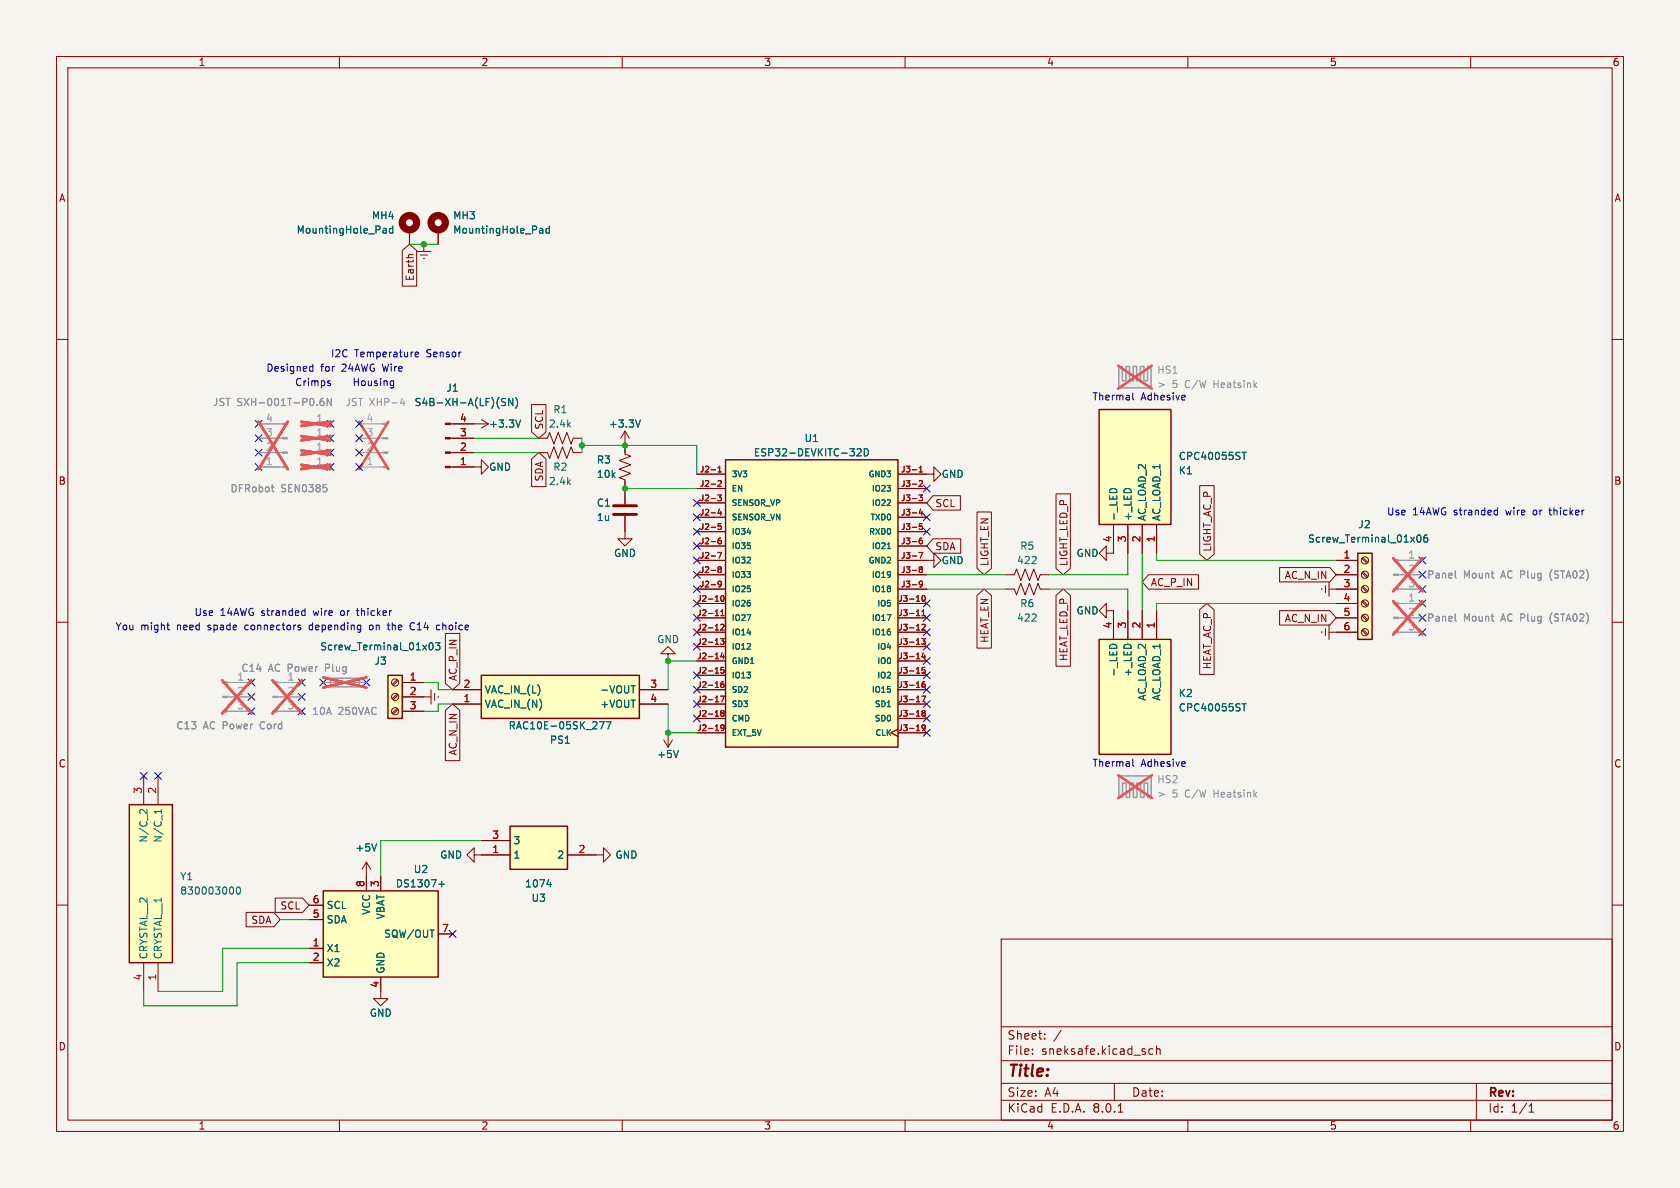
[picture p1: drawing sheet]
<svg xmlns="http://www.w3.org/2000/svg" width="297mm" height="210mm" viewBox="0 0 297 210" stroke-linecap="round" stroke-linejoin="round" font-family="sans-serif">
<path d="M0 0h297v210h-297z" fill="#f5f4ef" stroke="#f5f4ef" stroke-width=".18"/>
<g fill="none" stroke="#840000" stroke-width=".18">
<path d="M10 10h277v190h-277zM12 12h273v186h-273zM60 10v2M110 10v2M160 10v2M210 10v2M260 10v2M10 60h2M285 60h2M10 110h2M285 110h2M10 160h2"/>
<path d="M285 160h2M177 166h108v32h-108zM60 198v2M110 198v2M160 198v2M177 194.5h108M177 191.5h108M177 187.5h108M177 181.5h108M182.5 186.3v.1M182.5 185.5v.1M184.7 183.6v.1"/>
<path d="M184.7 182.8v.1M187.6 182.1l-1.3 2M197 191.5v3M197.7 196.6h.8M203.8 185.5l-.4-.1-.3 .3v.4l.1 .2h.6M204.5 185.5l.2-.1 .3 .1 .1 .9M204.5 184.9v1.5M210 198v2M260 198v2M261 191.5v6.5M270.3 196.6h.9M270.3 195.5l.4-.4v1.5"/>
</g>
<path d="M54.2 80h4.2" fill="none" stroke="#9c9b98" stroke-width=".18"/>
<path d="M53.3 79.9h.9v.2h-.9z" fill="#9c9b98" stroke="#9c9b98" stroke-width=".18"/>
<path d="M53.3 79.6l5.1 .8M58.4 79.6l-5.1 .8" fill="none" stroke="#e75356" stroke-width=".46"/>
<g fill="#ebeae8">
<path d="M201.6 137.2h1.9v3.8h-.6v-2.6h-.6v2.6h-.7v-2.6h-.6z"/>
<path d="M197.8 137.2h3.8l-.6 1.2v2.6h-.6v-2.6h-.7v2.6h-.6v-2.6h-.6v2.6h-.7z"/>
</g>
<path d="M197.8 137.2h5.7v3.8h-.6v-2.6h-.6v2.6h-.7v-2.6h-.6v2.6h-.6v-2.6h-.7v2.6h-.6v-2.6h-.6v2.6h-.7z" fill="none" stroke="#9c9b98" stroke-width=".25"/>
<path d="M39.3 120.3l5.1 5.8M44.4 120.3l-5.1 5.8M197.7 137l6 4.1M203.7 137l-6 4.1" fill="none" stroke="#e75356" stroke-width=".46"/>
<path d="M40.2 125.7h4.2M40.2 123.2h4.2M40.2 120.7h4.2" fill="none" stroke="#9c9b98" stroke-width=".18"/>
<g fill="#9c9b98" stroke="#9c9b98" stroke-width=".18">
<path d="M39.4 125.6h.8v.3h-.8z"/>
<path d="M39.4 123.1h.8v.2h-.8z"/>
<path d="M39.4 120.5h.8v.3h-.8z"/>
</g>
<path d="M68.6 119.4h2.5v7.6h-2.5z" fill="#ffffc2"/>
<path d="M68.6 119.4h2.5v7.6h-2.5z" fill="none" stroke="#840000" stroke-width=".25"/>
<g fill="none" stroke="#840000" stroke-width=".18">
<path d="M70.2 125.2l-.9 .9M70.2 122.7l-.9 .8M70.2 120.1l-.9 .9M70.4 125.4l-.9 .8M70.4 122.9l-.9 .8M70.4 120.3l-.9 .9M71.1 120.7h3.8M71.1 123.2h3.8M71.1 125.7h3.8"/>
<circle cx="69.8" cy="125.7" r=".63"/>
<circle cx="69.8" cy="120.6" r=".63"/>
<circle cx="69.8" cy="123.2" r=".63"/>
</g>
<path d="M76 113.7l.1-.1a.68 .68 0 0 1 .5 .6 .68 .68 0 0 1-.5 .7l-.1-.1-.2-.4zM77 113.6h.8l-.5 .5 .4 .1v.6l-.2 .1-.5-.1" fill="none" stroke="#006464" stroke-width=".18"/>
<path d="M194.3 72.4h12.7v20.3h-12.7z" fill="#ffffc2"/>
<path d="M194.3 72.4h12.7v20.3h-12.7z" fill="none" stroke="#840000" stroke-width=".25"/>
<path d="M196.8 92.7v5.1M199.4 92.7v5.1M201.9 92.7v5.1M204.5 92.7v5.1" fill="none" stroke="#840000" stroke-width=".18"/>
<path d="M219.6 80h.7M219.9 80v1.2M196.2 86.8a.68 .68 0 0 1 .6-.4 .68 .68 0 0 1 .6 .4" fill="none" stroke="#006464" stroke-width=".18"/>
<path d="M194.3 113h12.7v20.4h-12.7z" fill="#ffffc2"/>
<path d="M194.3 113h12.7v20.4h-12.7z" fill="none" stroke="#840000" stroke-width=".25"/>
<g fill="none" stroke="#840000" stroke-width=".18">
<path d="M83.8 74.9h2.6M85.1 74.2l1.3 .7M86.4 74.9l-1.3 .8M95.2 77.5h1.6l.4-1 .7 2 .8-2 .7 2 .8-2 .8 2 .3-1h1.6M95.2 80h1.6l.4 1 .7-2 .8 2 .7-2 .8 2 .8-2 .3 1h1.6M110.5 94v1.3h1.3l-1.3 1.2-1.3-1.2h1.3M196.8 108v5M199.4 108v5M201.9 108v5M204.5 108v5M74.9 123.2h1.3M76.2 121.9v2.6"/>
<path d="M76.8 122.6v1.2M77.5 123.1v.2"/>
</g>
<path d="M92 74.2l-.4 1.3M196.2 114.3a.68 .68 0 0 1 .6-.4 .68 .68 0 0 1 .6 .4M219.6 124.4h.7M219.9 124.4v1.3" fill="none" stroke="#006464" stroke-width=".18"/>
<path d="M58.4 119.9h5.1v1.5h-5.1z" fill="none" stroke="#9c9b98" stroke-width=".25"/>
<path d="M45.7 77.5h4.2M45.7 74.9h4.2M54.2 77.5h4.2M54.2 74.9h4.2M45.7 82.6h4.2M45.7 80h4.2M54.2 82.6h4.2M49.1 120.7h4.2M49.1 125.7h4.2M49.1 123.2h4.2M57.1 120.7h7.7" fill="none" stroke="#9c9b98" stroke-width=".18"/>
<path d="M45.7 74.5l5.2 8.4M50.9 74.5l-5.2 8.4M53.3 77.1l5.1 .8M53.3 74.5l5.1 .8M58.4 77.1l-5.1 .8M58.4 74.5l-5.1 .8M53.3 82.2l5.1 .7M58.4 82.2l-5.1 .7M57.1 119.8l7.7 1.7M64.8 119.8l-7.7 1.7M48.2 120.3l5.1 5.8M53.3 120.3l-5.1 5.8" fill="none" stroke="#e75356" stroke-width=".46"/>
<g fill="#9c9b98" stroke="#9c9b98" stroke-width=".18">
<path d="M48.3 125.6h.8v.3h-.8z"/>
<path d="M48.3 123.1h.8v.2h-.8z"/>
<path d="M48.3 120.5h.8v.3h-.8z"/>
<path d="M53.3 77.3h.9v.3h-.9z"/>
<path d="M53.3 82.4h.9v.3h-.9z"/>
<path d="M49.9 74.8h.9v.3h-.9z"/>
<path d="M49.9 77.3h.9v.3h-.9z"/>
<path d="M49.9 79.9h.9v.2h-.9z"/>
<path d="M49.9 82.4h.9v.3h-.9z"/>
<path d="M53.3 74.8h.9v.3h-.9z"/>
</g>
<path d="M57.2 70.4l-.4 .1a.86 .86 0 0 0 0 1.2l.4-.1 .1-.4-.2-.3-.4 .1-.1 .2M58.6 70.4v1.3l-.8-1.3v1.3M47.9 86.1h.5M48.2 86.9h.2M57.1 85.7h.6M57.7 86.2l.1 .2-.1 .5" fill="none" stroke="#939391" stroke-width=".18"/>
<path d="M22.9 142.2h7.6v28h-7.6z" fill="#ffffc2"/>
<path d="M22.9 142.2h7.6v28h-7.6z" fill="none" stroke="#840000" stroke-width=".25"/>
<path d="M72.4 40.6v2.6M73.7 44.5h2.5M74.3 45.1h1.3M74.8 45.7h.3M74.9 43.2v1.3M77.5 40.6v2.6M25.4 137.2v5M27.9 137.2v5M25.4 170.2v5.1M27.9 170.2v5.1" fill="none" stroke="#840000" stroke-width=".18"/>
<g fill="none" stroke="#006464" stroke-width=".18">
<path d="M69.4 39.9v1.3M97.1 39.9v1.3M67.9 40.4h.3l.1 .8M68.3 41.2h-.4M68.3 40.7h-.4M69.4 40.4h-.3l-.3 .2 .2 .6h.4M95.5 40.4h.4l.1 .8M96 41.2h-.5M96 40.7h-.5M97.1 40.4h-.3l-.3 .2 .1 .6h.5M26 143.1v.8l-.9-.8-.3 .1-.1 .4M28.5 143.1v.7"/>
<path d="M28.5 143.5h-1.3l.4 .3M41.1 156.8l.2 .5-.2 .7M41.9 156.9l.2-.1a.68 .68 0 0 1 .4 .6 .68 .68 0 0 1-.4 .7l-.2-.2-.1-.3z"/>
</g>
<g fill="none" stroke="#840000" stroke-width="1.3">
<circle cx="72.4" cy="39.4" r="1.27"/>
<circle cx="77.5" cy="39.4" r="1.27"/>
</g>
<path d="M57.1 157.5h20.4v15.2h-20.4z" fill="#ffffc2"/>
<path d="M57.1 157.5h20.4v15.2h-20.4z" fill="none" stroke="#840000" stroke-width=".25"/>
<path d="M177.8 101.6h1.5l.4-1 .8 2 .7-2 .8 2 .8-2 .7 2 .4-1h1.5M64.8 152.4v5.1M64.8 152.4l.7 1.3M64.8 152.4l-.8 1.3M67.3 154.9v2.6M83.8 151.1v-1.2l-1.3 1.2 1.3 1.3v-1.3h1.3M54.6 167.6h2.5M54.6 170.2h2.5M54.6 162.6h2.5M54.6 160h2.5M67.3 172.7v3.8h1.3l-1.3 1.3-1.3-1.3h1.3M77.5 165.1h2.5" fill="none" stroke="#840000" stroke-width=".18"/>
<path d="M182.4 99.6h.8M183.1 98.5v.4M66.6 149.2l-.4 1.2M77.6 156.3h1M78.1 155.8v1" fill="none" stroke="#006464" stroke-width=".18"/>
<path d="M128.3 81.3h30.4v50.8h-30.4z" fill="#ffffc2"/>
<path d="M128.3 81.3h30.4v50.8h-30.4z" fill="none" stroke="#840000" stroke-width=".25"/>
<g fill="none" stroke="#840000" stroke-width=".18">
<path d="M110.5 78.7v1.6l1 .3-2 .8 2 .8-2 .7 2 .8-2 .8 1 .3v1.6M123.2 86.4h5.1M123.2 88.9h5.1M123.2 91.4h5.1M123.2 94h5.1M123.2 96.5h5.1M123.2 99.1h5.1M123.2 83.8h5.1M158.7 86.4h5.1M158.7 88.9h5.1M158.7 91.4h5.1M158.7 94h5.1"/>
<path d="M158.7 96.5h5.1M158.7 99.1h5.1M158.7 83.8h5.1M123.2 106.7h5.1M123.2 109.2h5.1M123.2 111.8h5.1M123.2 114.3h5.1M123.2 116.8h5.1M123.2 119.4h5.1M123.2 101.6h5.1M123.2 104.1h5.1M158.7 106.7h5.1"/>
<path d="M158.7 109.2h5.1M158.7 111.8h5.1M158.7 114.3h5.1M158.7 116.8h5.1M158.7 119.4h5.1M158.7 101.6h5.1M158.7 104.1h5.1M233.7 104v.3M234.3 103.5v1.3M234.9 104.1h1.3M234.9 102.9v2.5M123.2 121.9h5.1"/>
<path d="M123.2 124.5h5.1M123.2 127h5.1M123.2 129.5h5.1M158.7 128.9l-1.2 .6 1.2 .7M158.7 121.9h5.1M158.7 124.5h5.1M158.7 127h5.1M158.7 129.5h5.1"/>
</g>
<g fill="none" stroke="#a90000" stroke-width=".18">
<path d="M126.9 87.5h.6l-.3 .4 .3 .1v.4l-.2 .1-.4-.1M126.9 97.7h.7l-.5 1M126.9 85.1l.4-.1 .2 .2-.6 .8h.6M126.9 83.4h.6M126.9 82.7l.3-.3v1M127.2 90l-.3 .7h.7M127.4 90.4v.7M127.4 95.1l-.3 .1-.1 .2-.1 .5 .2 .2 .4-.1-.1-.4-.3-.1-.2 .2M127.5 92.6h-.5l-.1 .5 .5-.1 .1 .5-.2 .1-.4-.1M162.5 87.5h.6l-.4 .4 .3 .1v.4l-.1 .1-.4-.1M162.5 97.7h.6l-.4 1M162.5 85.1l.4-.1 .2 .2-.6 .8h.6"/>
<path d="M162.5 83.4h.6M162.5 82.7l.3-.3v1M162.7 90l-.2 .7h.6M163 95.1l-.3 .1-.2 .2v.5l.2 .2 .3-.1v-.4l-.3-.1-.2 .2M163 90.4v.7M163 92.6h-.5v.5l.5-.1v.5l-.1 .1-.4-.1M126.5 108.8h.5M127.1 100.6l-.2-.2 .2-.2 .4 .2-.2 .2M127.1 100.6l-.2 .2 .2 .4 .4-.2-.2-.4M127.1 100.6h.2M127.4 112.9h.6l-.3 .4 .3 .1v.4l-.2 .1-.4-.1M127.4 110.5l.4-.1 .2 .2-.6 .8h.6"/>
<path d="M127.4 108.8h.6M127.4 108.1l.3-.3v1M127.5 105.4l.2-.1a.54 .54 0 0 1 .3 .5 .54 .54 0 0 1-.3 .5l-.3-.4zM127.5 103.2l-.2 .2-.3-.1v-.5l.3-.1 .2 .2v.6l-.2 .2-.3 .1M127.7 115.4l-.3 .7h.7M127.9 115.8v.7M128 118h-.5l-.1 .5 .5-.1 .1 .5-.2 .1-.4-.1M162 108.8h.6M162.7 100.6l-.2-.2 .2-.2 .4 .2-.2 .2M162.7 100.6h.2M162.7 100.6l-.2 .2 .2 .4 .4-.2-.2-.4M162.9 112.9h.7l-.4 .4 .3 .1v.4l-.1 .1-.5-.1"/>
<path d="M163 108.8h.6M163 110.5l.4-.1 .2 .2-.7 .8h.7M163 108.1l.3-.3v1M163.1 105.4l.1-.1a.54 .54 0 0 1 .4 .5 .54 .54 0 0 1-.4 .5l-.2-.4zM163.1 103.2l-.2 .2-.3-.1-.1-.5 .4-.1 .2 .2-.1 .6-.1 .2-.3 .1M163.2 115.4l-.2 .7h.6M163.5 115.8v.7M163.5 118h-.5v.5l.5-.1v.5l-.1 .1-.4-.1M127.4 123.1h.7l-.5 1M127.6 126l-.2-.2 .2-.2 .4 .2-.2 .2M127.6 126l-.2 .2 .2 .4 .4-.2-.2-.4M127.6 126h.2"/>
<path d="M127.9 120.5l-.3 .1-.1 .2-.1 .5 .2 .2 .4-.1-.1-.4-.3-.1-.2 .2M128 128.6l-.2 .2-.3-.1v-.5l.3-.1 .2 .2v.6l-.2 .2-.3 .1M162.9 123.1h.7l-.4 1M163.2 126l-.2-.2 .2-.2 .4 .2-.2 .2M163.2 126h.2M163.2 126l-.2 .2 .2 .4 .4-.2-.2-.4M163.5 120.5l-.3 .1-.2 .2v.5l.2 .2 .3-.1v-.4l-.3-.1-.2 .2M163.6 128.6l-.2 .2-.3-.1-.1-.5 .4-.1 .2 .2-.1 .6-.1 .2-.3 .1"/>
</g>
<path d="M151.5 79.4l.5-.1 .2 .4-.7 .9h.7M152.8 79.3a.64 .64 0 0 1 .7 .7 .64 .64 0 0 1-.7 .6zM156.9 97h.5" fill="none" stroke="#006464" stroke-width=".18"/>
<path d="M240 97.8h2.6v15.2h-2.6z" fill="#ffffc2"/>
<path d="M240 97.8h2.6v15.2h-2.6z" fill="none" stroke="#840000" stroke-width=".25"/>
<g fill="none" stroke="#840000" stroke-width=".18">
<path d="M79.6 74.9h4.2M79.6 77.5h4.2M110.5 76.2l-.8 1.3M110.5 76.2v2.5M110.5 76.2l.8 1.3M79.6 82.6h5.5v-1.3l1.3 1.3-1.3 1.2v-1.2M79.6 80h4.2M110.5 86.4v2.8M110.5 91.2v2.8M195.6 97.8v-1.3l-1.3 1.3 1.3 1.3v-1.3h1.2M236.2 99.1h3.8M240.8 98.7l.8 .9"/>
<path d="M240.9 98.6l.9 .8M118.1 115.6h-1.3l1.3-1.3 1.3 1.3h-1.3v1.2M177.8 104.1h1.5l.4 1.1 .8-2.1 .7 2.1 .8-2.1 .8 2.1 .7-2.1 .4 1h1.5M195.6 108v-1.3l-1.3 1.3 1.3 1.2v-1.2h1.2M233.7 111.6v.3M234.3 111.1v1.3M234.9 111.8h5.1M234.9 110.5v2.5M236.2 101.6h3.8M236.2 104.1h3.8M236.2 106.7h3.8M236.2 109.2h3.8"/>
<path d="M240.8 111.4l.8 .9M240.8 108.9l.8 .8M240.8 106.3l.8 .9M240.8 103.8l.8 .8M240.8 101.3l.8 .8M240.9 111.3l.9 .8M240.9 108.7l.9 .9M240.9 106.2l.9 .8M240.9 103.6l.9 .9M240.9 101.1l.9 .8M117.3 130.8l.8 1.3M118.1 129.5v2.6"/>
<path d="M118.9 130.8l-.8 1.3"/>
<circle cx="241.3" cy="99.1" r=".63"/>
<circle cx="241.3" cy="111.8" r=".63"/>
<circle cx="241.3" cy="104.1" r=".63"/>
<circle cx="241.3" cy="106.7" r=".63"/>
<circle cx="241.3" cy="101.6" r=".63"/>
<circle cx="241.3" cy="109.2" r=".63"/>
</g>
<path d="M88.7 70.9l.6 .3 .1 .3-.3 .2-.4-.1M89.4 70.5l-.5-.1-.2 .2M90.7 70.4v1.3l-.8-1.3v1.3M91.1 70.2a1.46 1.46 0 0 1 0 2M113.2 74.2l-.4 1.3M250.6 94.7l.2-.1a.68 .68 0 0 1 .4 .6 .68 .68 0 0 1-.4 .6l-.2-.1-.1-.4zM252.3 94.6h-.4a.85 .85 0 0 0 0 1.2l.5-.1v-.4l-.2-.3-.4 .1-.1 .2M182.4 109.8h.8M183.1 108.7v.4M119.9 132.7l-.4 1.2" fill="none" stroke="#006464" stroke-width=".18"/>
<path d="M108.5 90.9h4M108.5 89.4h4" fill="none" stroke="#840000" stroke-width=".51"/>
<path d="M63.5 74.9h4.2M63.5 77.5h4.2M63.5 80h4.2M63.5 82.6h4.2M247.2 99.1h4.3M247.2 104.1h4.3M247.2 101.6h4.3M247.2 111.8h4.3M247.2 109.2h4.3M247.2 106.7h4.3" fill="none" stroke="#9c9b98" stroke-width=".18"/>
<g fill="#9c9b98" stroke="#9c9b98" stroke-width=".18">
<path d="M246.4 104h.8v.3h-.8z"/>
<path d="M246.4 101.5h.8v.2h-.8z"/>
<path d="M246.4 98.9h.8v.3h-.8z"/>
<path d="M246.4 111.6h.8v.3h-.8z"/>
<path d="M246.4 109.1h.8v.2h-.8z"/>
<path d="M246.4 106.6h.8v.2h-.8z"/>
<path d="M67.7 74.8h.9v.3h-.9z"/>
<path d="M67.7 77.3h.9v.3h-.9z"/>
<path d="M67.7 79.9h.9v.2h-.9z"/>
<path d="M67.7 82.4h.9v.3h-.9z"/>
</g>
<path d="M71.1 70.4l-.3 .9h.8M71.4 70.9v.8M257.3 100.9v1.1l.1 .2M257.3 108.5v1.1l.1 .2" fill="none" stroke="#939391" stroke-width=".18"/>
<path d="M63.5 74.5l5.2 8.4M68.7 74.5l-5.2 8.4M246.3 98.7l5.2 5.8M251.5 98.7l-5.2 5.8M246.3 106.3l5.2 5.8M251.5 106.3l-5.2 5.8" fill="none" stroke="#e75356" stroke-width=".46"/>
<g fill="#840000" stroke="#840000" stroke-width=".18">
<path d="M78.7 74.8h.9v.3h-.9z"/>
<path d="M78.7 77.3h.9v.3h-.9z"/>
<path d="M78.7 79.9h.9v.2h-.9z"/>
<path d="M78.7 82.4h.9v.3h-.9z"/>
</g>
<path d="M85.1 119.4h27.9v7.6h-27.9z" fill="#ffffc2"/>
<path d="M85.1 119.4h27.9v7.6h-27.9z" fill="none" stroke="#840000" stroke-width=".25"/>
<path d="M163.8 99.1h1.3v-1.3l1.3 1.3-1.3 1.2v-1.2M163.8 83.8h1.3v-1.2l1.3 1.2-1.3 1.3v-1.3M80 124.5h5.1M80 121.9h5.1M113 124.5h5.1M113 121.9h5.1M105.4 151.1h1.3v-1.2l1.2 1.2-1.2 1.3v-1.3" fill="none" stroke="#840000" stroke-width=".18"/>
<path d="M106 127.6h.8l-.5 1.2M107.2 127.6h.8l-.5 1.2M111.6 121.2h.7" fill="none" stroke="#006464" stroke-width=".18"/>
<g fill="#ebeae8">
<path d="M197.8 64.8h.6v2.5h.7v-2.5h.6v2.5h.6l-.6 1.3h-1.9z"/>
<path d="M200.3 64.8h.7v2.5h.6v-2.5h.6v2.5h.7v-2.5h.6v3.8h-3.8l.6-1.3z"/>
</g>
<path d="M197.8 64.8h.6v2.5h.7v-2.5h.6v2.5h.6v-2.5h.7v2.5h.6v-2.5h.6v2.5h.7v-2.5h.6v3.8h-5.7z" fill="none" stroke="#9c9b98" stroke-width=".25"/>
<path d="M197.7 64.6l5.9 4.1M203.6 64.6l-5.9 4.1" fill="none" stroke="#e75356" stroke-width=".46"/>
<path d="M90.2 146.1h10.1v7.6h-10.1z" fill="#ffffc2"/>
<path d="M90.2 146.1h10.1v7.6h-10.1z" fill="none" stroke="#840000" stroke-width=".25"/>
<g fill="none" stroke="#840000" stroke-width=".18">
<path d="M71.1 44.3l1.3-1.1 1.3 1.1v6.3h-2.6zM72.4 40.6v2.6M73.1 45l-.8 .1M77.5 40.6v2.6M80 77.5h3.8M80 74.9h3.8M94 71.5h2.5v4.9l-1.3 1.1-1.2-1.1zM110.5 78.7v1.3M80 82.6h3.8M80 80h3.8M94 81.1l1.2-1.1 1.3 1.1v4.9h-2.5zM110.5 85.1v4.1"/>
<path d="M110.5 91.2v2.8M123.2 86.4h5.1M123.2 88.9h5.1M123.2 91.4h5.1M123.2 94h5.1M123.2 96.5h5.1M123.2 99.1h5.1M123.2 83.8h5.1M158.7 86.4h5.1M158.7 88.9h5.1M158.7 91.4h5.1M158.7 94h5.1"/>
<path d="M158.7 96.5h5.1M158.7 99.1h5.1M158.7 83.8h5.1M164.9 95.2h4.9v2.6h-4.9l-1.1-1.3zM164.9 87.6h4.9v2.6h-4.9l-1.1-1.3zM172.7 90.5h2.6v10l-1.3 1.1-1.3-1.1zM186.7 87.3h2.5v13.2l-1.2 1.1-1.3-1.1zM196.8 92.7v5.1M199.4 92.7v5.1M201.9 92.7v5.1M204.5 92.7v5.1M212.1 85.8h2.5v12.1l-1.2 1.2-1.3-1.2z"/>
<path d="M236.2 99.1h3.8M78.7 112h2.6v8.8l-1.3 1.1-1.3-1.1zM123.2 106.7h5.1M123.2 109.2h5.1M123.2 111.8h5.1M123.2 114.3h5.1M123.2 116.8h5.1M123.2 119.4h5.1M123.2 101.6h5.1M123.2 104.1h5.1M158.7 106.7h5.1M158.7 109.2h5.1"/>
<path d="M158.7 111.8h5.1M158.7 114.3h5.1M158.7 116.8h5.1M158.7 119.4h5.1M158.7 101.6h5.1M158.7 104.1h5.1M172.7 105.3l1.3-1.2 1.3 1.2v9.3h-2.6zM186.7 105.3l1.3-1.2 1.2 1.2v12.5h-2.5zM196.8 108v5M199.4 108v5M201.9 108v5M203 101.6h8.9v2.5h-8.9l-1.1-1.2z"/>
<path d="M204.5 108v5M212.1 107.8l1.3-1.1 1.2 1.1v11.4h-2.5zM226.2 107.9h8.9l1.1 1.3-1.1 1.3h-8.9zM226.2 100.3h8.9l1.1 1.3-1.1 1.3h-8.9zM236.2 106.7h3.8M236.2 109.2h3.8M236.2 111.8h3.8M236.2 101.6h3.8M236.2 104.1h3.8M71.1 120.7h3.8M71.1 123.2h3.8M71.1 125.7h3.8"/>
<path d="M78.7 125.6l1.3-1.1 1.3 1.1v8.9h-2.6zM80 124.5h5.1M80 121.9h5.1M113 124.5h5.1M113 121.9h5.1M123.2 124.5h5.1M123.2 121.9h5.1M123.2 127h5.1M123.2 129.5h5.1M158.7 128.9l-1.2 .6 1.2 .7M158.7 124.5h5.1M158.7 121.9h5.1"/>
<path d="M158.7 127h5.1M158.7 129.5h5.1M48.7 158.7h4.8l1.1 1.3-1.1 1.3h-4.8zM64.8 154.9v2.6M67.3 154.9v2.6M85.1 151.1h5.1M85.1 148.6h5.1M100.3 151.1h5.1M43.5 161.3h4.9l1.1 1.3-1.1 1.2h-4.9zM54.6 167.6h2.5M54.6 170.2h2.5M54.6 162.6h2.5"/>
<path d="M54.6 160h2.5M67.3 172.7v2.6M77.5 165.1h2.5"/>
</g>
<g fill="none" stroke="#006464" stroke-width=".18">
<path d="M69.4 39.9v1.3M97.1 39.9v1.3M67.9 40.4h.3l.1 .8M68.3 41.2h-.4M68.3 40.7h-.4M69.4 40.4h-.3l-.3 .2 .2 .6h.4M95.5 40.4h.4l.1 .8M96 41.2h-.5M96 40.7h-.5M97.1 40.4h-.3l-.3 .2 .1 .6h.5M88.7 70.9l.6 .3 .1 .3-.3 .2-.4-.1M89.4 70.5l-.5-.1-.2 .2"/>
<path d="M90.7 70.4v1.3l-.8-1.3v1.3M91.1 70.2a1.46 1.46 0 0 1 0 2M92 74.2l-.4 1.3M113.2 74.2l-.4 1.3M151.5 79.4l.5-.1 .2 .4-.7 .9h.7M152.8 79.3a.64 .64 0 0 1 .7 .7 .64 .64 0 0 1-.7 .6zM219.6 80h.7M219.9 80v1.2M156.9 97h.5M196.2 86.8a.68 .68 0 0 1 .6-.4 .68 .68 0 0 1 .6 .4M250.6 94.7l.2-.1a.68 .68 0 0 1 .4 .6 .68 .68 0 0 1-.4 .6l-.2-.1-.1-.4zM252.3 94.6h-.4a.85 .85 0 0 0 0 1.2l.5-.1v-.4l-.2-.3-.4 .1-.1 .2"/>
<path d="M76 113.7l.1-.1a.68 .68 0 0 1 .5 .6 .68 .68 0 0 1-.5 .7l-.1-.1-.2-.4zM77 113.6h.8l-.5 .5 .4 .1v.6l-.2 .1-.5-.1M196.2 114.3a.68 .68 0 0 1 .6-.4 .68 .68 0 0 1 .6 .4M106 127.6h.8l-.5 1.2M107.2 127.6h.8l-.5 1.2M111.6 121.2h.7M119.9 132.7l-.4 1.2M219.6 124.4h.7M219.9 124.4v1.3M66.6 149.2l-.4 1.2M77.6 156.3h1M78.1 155.8v1"/>
<path d="M96.7 156.4h.8M97.3 155.9v.9"/>
</g>
<g fill="none" stroke="#0000c2" stroke-width=".18">
<path d="M55 64.8h.3M55.3 64.4v1.2M55.3 65.6h-.3M58.1 67.7l.3 .1 .1 .2-.2 .2h-.3M58.1 67.3l.3 .1M69.2 67.3l.4 .1M69.6 68.1l-.4 .1M69.6 67.3v1l-.1 .2-.3 .1M73.4 62.7l.6-.2-.1-.2-.3-.1-.2 .2 .1 .6h.4M200.3 69.4v1.1l.2 .2M264.4 90.2h.3M264.7 89.8v1.2"/>
<path d="M264.7 91h-.3M273.8 90.2h.5M274 89.8l.1 1.2M29.5 110.5h.5M29.7 111.3h.3M52.8 110.5l.3 .1M52.8 110.9l.3 .1 .1 .2-.2 .1h-.2M53.6 108h.3M53.9 107.5v1.3M53.9 108.7l-.3 .1M54.8 110.6l-.2 .1 .2 .6M63 108h.5"/>
<path d="M63.2 107.5v1.2M65.7 110.5l-.3 .1-.1 .1 .1 .5 .3 .1M68.4 110.5h.5M68.6 111.2l.3 .1M72.6 111.2l.3 .1 .4-.1M73.3 110.2l-.4-.1-.3 .2M77.4 110.5l.4 .1M77.8 111.3h-.4M200.3 134.2v1.1l.2 .2"/>
</g>
<g fill="none" stroke="#009600" stroke-width=".18">
<path d="M72.4 43.2h5.1M83.8 77.5h11.4M102.9 78.7h20.3v5.1M102.9 77.5v2.5M83.8 80h11.4M110.5 86.4h12.7M199.4 97.8v3.8h-14M201.9 97.8v10.2M204.5 97.8v1.3h31.7M123.2 116.8h-5.1v5.1M163.8 104.1h14M163.8 101.6h14"/>
<path d="M185.4 104.1h14v3.9M236.2 106.7h-31.7v1.3M74.9 120.7h2.6v1.2h2.5M80 124.5h-2.5v1.2h-2.6M118.1 124.5v5h5.1M85.1 148.6h-17.8v6.3M49.5 162.6h5.1M54.6 170.2h-12.7v7.6h-16.5v-2.5M54.6 167.6h-15.2v7.7h-11.5"/>
</g>
<g fill="none" stroke="#000084" stroke-width=".18">
<path d="M45.1 76.9l1.2 1.2M45.1 74.3l1.2 1.2M45.1 79.4l1.2 1.2M46.3 76.9l-1.2 1.2M46.3 74.3l-1.2 1.2M46.3 79.4l-1.2 1.2M57.8 76.9l1.2 1.2M57.8 74.3l1.2 1.2M57.8 79.4l1.2 1.2M59 79.4l-1.2 1.2M59 76.9l-1.2 1.2M59 74.3l-1.2 1.2"/>
<path d="M62.9 74.3l1.2 1.2M62.9 79.4l1.2 1.2M62.9 76.9l1.2 1.2M64.1 76.9l-1.2 1.2M64.1 74.3l-1.2 1.2M64.1 79.4l-1.2 1.2M45.1 81.9l1.2 1.3M46.3 81.9l-1.2 1.3M57.8 81.9l1.2 1.3M59 81.9l-1.2 1.3M62.9 81.9l1.2 1.3M64.1 81.9l-1.2 1.3"/>
<path d="M122.6 90.8l1.2 1.2M122.6 95.9l1.2 1.2M122.6 98.5l1.2 1.2M122.6 93.4l1.2 1.2M122.6 88.3l1.2 1.2M123.8 90.8l-1.2 1.2M123.8 95.9l-1.2 1.2M123.8 98.5l-1.2 1.2M123.8 93.4l-1.2 1.2M123.8 88.3l-1.2 1.2M163.2 90.8l1.2 1.2M163.2 93.4l1.2 1.2"/>
<path d="M163.2 85.8l1.2 1.2M164.4 90.8l-1.2 1.2M164.4 93.4l-1.2 1.2M164.4 85.8l-1.2 1.2M250.9 98.5l1.2 1.2M252.1 98.5l-1.2 1.2M122.6 108.6l1.2 1.2M122.6 106.1l1.2 1.2M122.6 101l1.2 1.2M122.6 103.5l1.2 1.2M122.6 111.2l1.2 1.2M122.6 113.7l1.2 1.2"/>
<path d="M122.6 118.8l1.2 1.2M123.8 108.6l-1.2 1.2M123.8 106.1l-1.2 1.2M123.8 101l-1.2 1.2M123.8 103.5l-1.2 1.2M123.8 111.2l-1.2 1.2M123.8 113.7l-1.2 1.2M123.8 118.8l-1.2 1.2M163.2 106.1l1.2 1.2M163.2 116.2l1.2 1.2M163.2 118.8l1.2 1.2M163.2 111.2l1.2 1.2"/>
<path d="M163.2 108.6l1.2 1.2M163.2 113.7l1.2 1.2M164.4 106.1l-1.2 1.2M164.4 116.2l-1.2 1.2M164.4 118.8l-1.2 1.2M164.4 111.2l-1.2 1.2M164.4 108.6l-1.2 1.2M164.4 113.7l-1.2 1.2M250.9 101l1.2 1.2M250.9 111.2l1.2 1.2M250.9 106.1l1.2 1.2M250.9 108.6l1.2 1.2"/>
<path d="M250.9 103.5l1.2 1.2M252.1 101l-1.2 1.2M252.1 111.2l-1.2 1.2M252.1 106.1l-1.2 1.2M252.1 108.6l-1.2 1.2M252.1 103.5l-1.2 1.2M24.8 136.6l1.2 1.2M26 136.6l-1.2 1.2M27.3 136.6l1.2 1.2M28.5 136.6l-1.2 1.2M43.8 125.1l1.3 1.2M43.8 122.6l1.3 1.2"/>
<path d="M43.8 120l1.3 1.3M45.1 125.1l-1.3 1.2M45.1 122.6l-1.3 1.2M45.1 120l-1.3 1.3M52.7 120l1.2 1.3M52.7 122.6l1.2 1.2M52.7 125.1l1.2 1.2M53.9 120l-1.2 1.3M53.9 122.6l-1.2 1.2M53.9 125.1l-1.2 1.2M56.5 120l1.3 1.3M57.8 120l-1.3 1.3"/>
<path d="M64.2 120l1.2 1.3M65.4 120l-1.2 1.3M122.6 126.4l1.2 1.2M122.6 123.9l1.2 1.2M122.6 121.3l1.2 1.2M123.8 126.4l-1.2 1.2M123.8 123.9l-1.2 1.2M123.8 121.3l-1.2 1.2M163.2 128.9l1.2 1.2M163.2 126.4l1.2 1.2M163.2 121.3l1.2 1.2M163.2 123.9l1.2 1.2"/>
<path d="M164.4 128.9l-1.2 1.2M164.4 126.4l-1.2 1.2M164.4 121.3l-1.2 1.2M164.4 123.9l-1.2 1.2M79.4 164.5l1.2 1.2M80.6 164.5l-1.2 1.2"/>
</g>
<g fill="none" stroke="#9c9b98" stroke-width=".18">
<path d="M45.7 74.9h3.8M45.7 77.5h3.8M54.6 74.9h3.8M54.6 77.5h3.8M45.7 80h3.8M45.7 82.6h3.8M54.6 80h3.8M54.6 82.6h3.8M247.6 99.1h3.9M247.6 106.7h3.9M247.6 109.2h3.9M247.6 111.8h3.9"/>
<path d="M247.6 101.6h3.9M247.6 104.1h3.9M40.6 120.7h3.8M40.6 123.2h3.8M40.6 125.7h3.8M49.5 120.7h3.8M49.5 123.2h3.8M49.5 125.7h3.8M57.1 120.7h1.3M63.5 120.7h1.3"/>
</g>
<g fill="none" stroke="#e75356" stroke-width=".46">
<path d="M45.7 74.5l5.2 8.4M50.9 74.5l-5.2 8.4M53.3 79.6l5.1 .8M53.3 74.5l5.1 .8M53.3 77.1l5.1 .8M58.4 79.6l-5.1 .8M58.4 74.5l-5.1 .8M58.4 77.1l-5.1 .8M53.3 82.2l5.1 .7M58.4 82.2l-5.1 .7M246.3 98.7l5.2 5.8M251.5 98.7l-5.2 5.8"/>
<path d="M57.1 119.8l7.7 1.7M64.8 119.8l-7.7 1.7M246.3 106.3l5.2 5.8M251.5 106.3l-5.2 5.8M39.3 120.3l5.1 5.8M44.4 120.3l-5.1 5.8M48.2 120.3l5.1 5.8M53.3 120.3l-5.1 5.8"/>
</g>
<g fill="none" stroke="#a90000" stroke-width=".18">
<path d="M126.9 87.5h.6l-.3 .4 .3 .1v.4l-.2 .1-.4-.1M126.9 97.7h.7l-.5 1M126.9 85.1l.4-.1 .2 .2-.6 .8h.6M126.9 83.4h.6M126.9 82.7l.3-.3v1M127.2 90l-.3 .7h.7M127.4 90.4v.7M127.4 95.1l-.3 .1-.1 .2-.1 .5 .2 .2 .4-.1-.1-.4-.3-.1-.2 .2M127.5 92.6h-.5l-.1 .5 .5-.1 .1 .5-.2 .1-.4-.1M162.5 87.5h.6l-.4 .4 .3 .1v.4l-.1 .1-.4-.1M162.5 97.7h.6l-.4 1M162.5 85.1l.4-.1 .2 .2-.6 .8h.6"/>
<path d="M162.5 83.4h.6M162.5 82.7l.3-.3v1M162.7 90l-.2 .7h.6M163 95.1l-.3 .1-.2 .2v.5l.2 .2 .3-.1v-.4l-.3-.1-.2 .2M163 90.4v.7M163 92.6h-.5v.5l.5-.1v.5l-.1 .1-.4-.1M126.5 108.8h.5M127.1 100.6l-.2-.2 .2-.2 .4 .2-.2 .2M127.1 100.6l-.2 .2 .2 .4 .4-.2-.2-.4M127.1 100.6h.2M127.4 112.9h.6l-.3 .4 .3 .1v.4l-.2 .1-.4-.1M127.4 110.5l.4-.1 .2 .2-.6 .8h.6"/>
<path d="M127.4 108.8h.6M127.4 108.1l.3-.3v1M127.5 105.4l.2-.1a.54 .54 0 0 1 .3 .5 .54 .54 0 0 1-.3 .5l-.3-.4zM127.5 103.2l-.2 .2-.3-.1v-.5l.3-.1 .2 .2v.6l-.2 .2-.3 .1M127.7 115.4l-.3 .7h.7M127.9 115.8v.7M128 118h-.5l-.1 .5 .5-.1 .1 .5-.2 .1-.4-.1M162 108.8h.6M162.7 100.6l-.2-.2 .2-.2 .4 .2-.2 .2M162.7 100.6h.2M162.7 100.6l-.2 .2 .2 .4 .4-.2-.2-.4M162.9 112.9h.7l-.4 .4 .3 .1v.4l-.1 .1-.5-.1"/>
<path d="M163 108.8h.6M163 110.5l.4-.1 .2 .2-.7 .8h.7M163 108.1l.3-.3v1M163.1 105.4l.1-.1a.54 .54 0 0 1 .4 .5 .54 .54 0 0 1-.4 .5l-.2-.4zM163.1 103.2l-.2 .2-.3-.1-.1-.5 .4-.1 .2 .2-.1 .6-.1 .2-.3 .1M163.2 115.4l-.2 .7h.6M163.5 115.8v.7M163.5 118h-.5v.5l.5-.1v.5l-.1 .1-.4-.1M127.4 123.1h.7l-.5 1M127.6 126l-.2-.2 .2-.2 .4 .2-.2 .2M127.6 126l-.2 .2 .2 .4 .4-.2-.2-.4M127.6 126h.2"/>
<path d="M127.9 120.5l-.3 .1-.1 .2-.1 .5 .2 .2 .4-.1-.1-.4-.3-.1-.2 .2M128 128.6l-.2 .2-.3-.1v-.5l.3-.1 .2 .2v.6l-.2 .2-.3 .1M162.9 123.1h.7l-.4 1M163.2 126l-.2-.2 .2-.2 .4 .2-.2 .2M163.2 126h.2M163.2 126l-.2 .2 .2 .4 .4-.2-.2-.4M163.5 120.5l-.3 .1-.2 .2v.5l.2 .2 .3-.1v-.4l-.3-.1-.2 .2M163.6 128.6l-.2 .2-.3-.1-.1-.5 .4-.1 .2 .2-.1 .6-.1 .2-.3 .1"/>
</g>
<path d="M57.2 70.4l-.4 .1a.86 .86 0 0 0 0 1.2l.4-.1 .1-.4-.2-.3-.4 .1-.1 .2M58.6 70.4v1.3l-.8-1.3v1.3M47.9 86.1h.5M48.2 86.9h.2M57.1 85.7h.6M57.7 86.2l.1 .2-.1 .5M257.3 108.5v1.1l.1 .2M257.3 100.9v1.1l.1 .2" fill="none" stroke="#939391" stroke-width=".18"/>
<g fill="#009600" stroke="#009600" stroke-width=".18">
<circle cx="118.1" cy="116.8" r=".46"/>
<circle cx="118.1" cy="129.5" r=".46"/>
<circle cx="74.9" cy="43.2" r=".46"/>
<circle cx="102.9" cy="78.7" r=".46"/>
<circle cx="110.5" cy="86.4" r=".46"/>
<circle cx="110.5" cy="78.7" r=".46"/>
</g>
<text font-size="2.8" fill="#840000" x="178" y="190.9">Title:</text>
<g font-size="2.1" fill="#840000">
<text x="178" y="184">Sheet:</text>
<text x="178" y="186.7">File:</text>
<text x="184.1" y="186.7">sneksafe.kicad_sch</text>
<text x="178" y="196.9">KiCad</text>
<text x="178" y="194.1">Size:</text>
<text x="184.7" y="194.1">A4</text>
<text x="185.7" y="196.9">E.D.A.</text>
<text x="193.3" y="196.9">8.0.1</text>
<text x="200" y="194.1">Date:</text>
<text x="263" y="194.3">Rev:</text>
<text x="263" y="196.9">Id:</text>
<text x="267.1" y="196.9">1/1</text>
</g>
<g font-size="1.8" fill="#840000">
<text x="35" y="11.9">1</text>
<text x="85" y="11.9">2</text>
<text x="135" y="11.9">3</text>
<text x="185" y="11.9">4</text>
<text x="235" y="11.9">5</text>
<text x="285" y="11.9">6</text>
<text x="10.3" y="35.9">A</text>
<text x="285.3" y="35.9">A</text>
<text x="73.3" y="49.8" transform="rotate(-90 73.3 49.8)">Earth</text>
<text x="96.2" y="76" transform="rotate(-90 96.2 76)">SCL</text>
<text x="10.3" y="85.9">B</text>
<text x="96.2" y="85.2" transform="rotate(-90 96.2 85.2)">SDA</text>
<text x="165.3" y="89.9">SCL</text>
<text x="285.3" y="85.9">B</text>
<text x="165.3" y="97.5">SDA</text>
<text x="174.9" y="100.2" transform="rotate(-90 174.9 100.2)">LIGHT_EN</text>
<text x="188.9" y="100.2" transform="rotate(-90 188.9 100.2)">LIGHT_LED_P</text>
<text x="214.3" y="97.6" transform="rotate(-90 214.3 97.6)">LIGHT_AC_P</text>
<text x="203.4" y="103.8">AC_P_IN</text>
<text x="227" y="102.6">AC_N_IN</text>
<text x="174.9" y="113.8" transform="rotate(-90 174.9 113.8)">HEAT_EN</text>
<text x="227" y="110.2">AC_N_IN</text>
<text x="188.9" y="117" transform="rotate(-90 188.9 117)">HEAT_LED_P</text>
<text x="214.3" y="118.4" transform="rotate(-90 214.3 118.4)">HEAT_AC_P</text>
<text x="81" y="120.5" transform="rotate(-90 81 120.5)">AC_P_IN</text>
<text x="10.3" y="135.9">C</text>
<text x="81" y="133.7" transform="rotate(-90 81 133.7)">AC_N_IN</text>
<text x="285.3" y="135.9">C</text>
<text x="49.5" y="161">SCL</text>
<text x="44.3" y="163.5">SDA</text>
<text x="10.3" y="185.9">D</text>
<text x="285.3" y="185.9">D</text>
<text x="35" y="199.9">1</text>
<text x="85" y="199.9">2</text>
<text x="135" y="199.9">3</text>
<text x="185" y="199.9">4</text>
<text x="235" y="199.9">5</text>
<text x="285" y="199.9">6</text>
</g>
<g font-size="1.8" fill="#006464">
<text x="52.3" y="41.5">MountingHole_Pad</text>
<text x="65.6" y="39">MH4</text>
<text x="80" y="39">MH3</text>
<text x="80" y="41.5">MountingHole_Pad</text>
<text x="73.2" y="72">S4B-XH-A(LF)(SN)</text>
<text x="78.8" y="69.4">J1</text>
<text x="86.4" y="75.8">+3.3V</text>
<text x="96.9" y="75.8">2.4k</text>
<text x="97.7" y="73.3">R1</text>
<text x="107.5" y="75.8">+3.3V</text>
<text x="86.4" y="83.4">GND</text>
<text x="97.7" y="83.4">R2</text>
<text x="105.4" y="82.1">R3</text>
<text x="133.2" y="80.9">ESP32-DEVKITC-32D</text>
<text x="142.1" y="78.3">U1</text>
<text x="208.3" y="81.5">CPC40055ST</text>
<text x="96.9" y="86">2.4k</text>
<text x="105.4" y="84.7">10k</text>
<text x="105.4" y="89.8">C1</text>
<text x="166.4" y="84.7">GND</text>
<text x="208.3" y="84">K1</text>
<text x="105.4" y="92.3">1u</text>
<text x="197.7" y="92.2" transform="rotate(-90 197.7 92.2)">-_LED</text>
<text x="200.3" y="92.2" transform="rotate(-90 200.3 92.2)">+_LED</text>
<text x="202.8" y="92.2" transform="rotate(-90 202.8 92.2)">AC_LOAD_2</text>
<text x="205.3" y="92.2" transform="rotate(-90 205.3 92.2)">AC_LOAD_1</text>
<text x="240" y="93.6">J2</text>
<text x="108.5" y="98.7">GND</text>
<text x="166.4" y="99.9">GND</text>
<text x="179.7" y="99.9">422</text>
<text x="180.3" y="97.4">R5</text>
<text x="190.2" y="98.7">GND</text>
<text x="231.1" y="96.1">Screw_Terminal_01x06</text>
<text x="180.3" y="107.5">R6</text>
<text x="116.1" y="113.9">GND</text>
<text x="179.7" y="110.1">422</text>
<text x="190.2" y="108.8">GND</text>
<text x="56.5" y="115.2">Screw_Terminal_01x03</text>
<text x="66.1" y="117.7">J3</text>
<text x="197.7" y="119.7" transform="rotate(-90 197.7 119.7)">-_LED</text>
<text x="200.3" y="119.7" transform="rotate(-90 200.3 119.7)">+_LED</text>
<text x="85.6" y="125.3">VAC_IN_(N)</text>
<text x="85.6" y="122.8">VAC_IN_(L)</text>
<text x="106" y="122.8">-VOUT</text>
<text x="106" y="125.3">+VOUT</text>
<text x="202.8" y="124" transform="rotate(-90 202.8 124)">AC_LOAD_2</text>
<text x="205.3" y="124" transform="rotate(-90 205.3 124)">AC_LOAD_1</text>
<text x="208.3" y="123.4">K2</text>
<text x="208.3" y="126">CPC40055ST</text>
<text x="89.8" y="129.1">RAC10E-05SK_277</text>
<text x="97.1" y="131.7">PS1</text>
<text x="116.1" y="134.2">+5V</text>
<text x="26.3" y="149.1" transform="rotate(-90 26.3 149.1)">N/C_2</text>
<text x="28.8" y="149.1" transform="rotate(-90 28.8 149.1)">N/C_1</text>
<text x="90.7" y="149.5">3</text>
<text x="31.8" y="155.8">Y1</text>
<text x="62.7" y="150.7">+5V</text>
<text x="73.1" y="154.5">U2</text>
<text x="77.7" y="152">GND</text>
<text x="90.7" y="152">1</text>
<text x="98.4" y="152">2</text>
<text x="108.7" y="152">GND</text>
<text x="31.8" y="158.3">830003000</text>
<text x="57.7" y="160.9">SCL</text>
<text x="65.6" y="161.8" transform="rotate(-90 65.6 161.8)">VCC</text>
<text x="69.9" y="157.1">DS1307+</text>
<text x="92.7" y="157.1">1074</text>
<text x="93.9" y="159.6">U3</text>
<text x="57.7" y="163.4">SDA</text>
<text x="67.8" y="166">SQW/OUT</text>
<text x="68.2" y="162.6" transform="rotate(-90 68.2 162.6)">VBAT</text>
<text x="26.3" y="169.7" transform="rotate(-90 26.3 169.7)">CRYSTAL__2</text>
<text x="28.8" y="169.7" transform="rotate(-90 28.8 169.7)">CRYSTAL__1</text>
<text x="57.7" y="168.5">X1</text>
<text x="57.7" y="171">X2</text>
<text x="68.2" y="172.2" transform="rotate(-90 68.2 172.2)">GND</text>
<text x="65.3" y="179.9">GND</text>
</g>
<g font-size="1.8" fill="#0000c2">
<text x="47" y="65.8">Designed</text>
<text x="56.7" y="65.8">for</text>
<text x="58.4" y="63.3">I2C</text>
<text x="60.5" y="65.8">24AWG Wire</text>
<text x="62.7" y="63.3">Temperature</text>
<text x="75.5" y="63.3">Sensor</text>
<text x="52.1" y="68.3">Crimps</text>
<text x="62.2" y="68.3">Housing</text>
<text x="193" y="70.9">Thermal</text>
<text x="201.7" y="70.9">Adhesive</text>
<text x="245.1" y="91.2">Use</text>
<text x="249.7" y="91.2">14AWG stranded</text>
<text x="266.5" y="91.2">wire</text>
<text x="271.5" y="91.2">or</text>
<text x="274.6" y="91.2">thicker</text>
<text x="20.3" y="111.5">You</text>
<text x="24.9" y="111.5">might</text>
<text x="31.4" y="111.5">need</text>
<text x="34.3" y="109">Use</text>
<text x="37" y="111.5">spade</text>
<text x="38.9" y="109">14AWG stranded</text>
<text x="43.8" y="111.5">connectors</text>
<text x="55.3" y="111.5">depending</text>
<text x="55.7" y="109">wire</text>
<text x="60.7" y="109">or</text>
<text x="63.8" y="109">thicker</text>
<text x="66.2" y="111.5">on</text>
<text x="69.6" y="111.5">the</text>
<text x="73.8" y="111.5">C14</text>
<text x="78.6" y="111.5">choice</text>
<text x="193" y="135.6">Thermal</text>
<text x="201.7" y="135.6">Adhesive</text>
</g>
<g font-size="1.8" fill="#939391">
<text x="37.5" y="72">JST SXH-001T-P0.6N</text>
<text x="61" y="72">JST XHP-4</text>
<text x="204.5" y="66.3">HS1</text>
<text x="204.5" y="68.8">&gt;</text>
<text x="207.2" y="68.8">5</text>
<text x="209.6" y="68.8">C/W</text>
<text x="214.8" y="68.8">Heatsink</text>
<text x="40.6" y="87.2">DFRobot</text>
<text x="49.6" y="87.2">SEN0385</text>
<text x="252.2" y="102.5">Panel</text>
<text x="258.7" y="102.5">Mount</text>
<text x="265.5" y="102.5">AC Plug</text>
<text x="274.4" y="102.5">(STA02)</text>
<text x="252.2" y="110.1">Panel</text>
<text x="258.7" y="110.1">Mount</text>
<text x="265.5" y="110.1">AC Plug</text>
<text x="274.4" y="110.1">(STA02)</text>
<text x="42.6" y="119">C14</text>
<text x="47.4" y="119">AC Power</text>
<text x="57.7" y="119">Plug</text>
<text x="31.1" y="129.1">C13</text>
<text x="35.9" y="129.1">AC Power</text>
<text x="46.3" y="129.1">Cord</text>
<text x="55.1" y="126.6">10A</text>
<text x="59.8" y="126.6">250VAC</text>
<text x="204.5" y="138.7">HS2</text>
<text x="204.5" y="141.2">&gt;</text>
<text x="207.2" y="141.2">5</text>
<text x="209.6" y="141.2">C/W</text>
<text x="214.8" y="141.2">Heatsink</text>
</g>
<g font-size="1.8" fill="#a5a4a2">
<text x="46.9" y="77.2">3</text>
<text x="46.9" y="74.7">4</text>
<text x="55.8" y="77.2">1</text>
<text x="55.8" y="74.7">1</text>
<text x="64.7" y="77.2">3</text>
<text x="64.7" y="74.7">4</text>
<text x="46.9" y="82.3">1</text>
<text x="46.9" y="79.8">2</text>
<text x="55.8" y="79.8">1</text>
<text x="55.8" y="82.3">1</text>
<text x="64.7" y="82.3">1</text>
<text x="64.7" y="79.8">2</text>
<text x="248.8" y="98.8">1</text>
<text x="248.8" y="101.3">2</text>
<text x="248.8" y="103.9">3</text>
<text x="248.8" y="106.4">1</text>
<text x="248.8" y="109">2</text>
<text x="248.8" y="111.5">3</text>
<text x="41.8" y="120.4">1</text>
<text x="41.8" y="122.9">2</text>
<text x="41.8" y="125.5">3</text>
<text x="50.7" y="120.4">1</text>
<text x="50.7" y="122.9">2</text>
<text x="50.7" y="125.5">3</text>
</g>
<g font-size="1.8" fill="#a90000">
<text x="81.2" y="77.2">3</text>
<text x="81.2" y="74.7">4</text>
<text x="81.2" y="82.3">1</text>
<text x="81.2" y="79.8">2</text>
<text x="196.6" y="96" transform="rotate(-90 196.6 96)">4</text>
<text x="199.1" y="96" transform="rotate(-90 199.1 96)">3</text>
<text x="201.7" y="96" transform="rotate(-90 201.7 96)">2</text>
<text x="204.2" y="96" transform="rotate(-90 204.2 96)">1</text>
<text x="237.4" y="98.8">1</text>
<text x="237.4" y="101.3">2</text>
<text x="237.4" y="103.9">3</text>
<text x="237.4" y="106.4">4</text>
<text x="196.6" y="111.2" transform="rotate(-90 196.6 111.2)">4</text>
<text x="199.1" y="111.2" transform="rotate(-90 199.1 111.2)">3</text>
<text x="201.7" y="111.2" transform="rotate(-90 201.7 111.2)">2</text>
<text x="204.2" y="111.2" transform="rotate(-90 204.2 111.2)">1</text>
<text x="237.4" y="109">5</text>
<text x="237.4" y="111.5">6</text>
<text x="72.3" y="120.4">1</text>
<text x="72.3" y="122.9">2</text>
<text x="72.3" y="125.5">3</text>
<text x="81.8" y="124.2">1</text>
<text x="81.8" y="121.7">2</text>
<text x="114.9" y="121.7">3</text>
<text x="114.9" y="124.2">4</text>
<text x="25.1" y="140.4" transform="rotate(-90 25.1 140.4)">3</text>
<text x="27.7" y="140.4" transform="rotate(-90 27.7 140.4)">2</text>
<text x="86.9" y="148.3">3</text>
<text x="86.9" y="150.9">1</text>
<text x="102.2" y="150.9">2</text>
<text x="55.2" y="159.8">6</text>
<text x="64.5" y="156.9" transform="rotate(-90 64.5 156.9)">8</text>
<text x="67.1" y="156.9" transform="rotate(-90 67.1 156.9)">3</text>
<text x="55.2" y="167.4">1</text>
<text x="55.2" y="162.3">5</text>
<text x="78" y="164.8">7</text>
<text x="25.1" y="173.4" transform="rotate(-90 25.1 173.4)">4</text>
<text x="27.7" y="173.4" transform="rotate(-90 27.7 173.4)">1</text>
<text x="55.2" y="169.9">2</text>
<text x="67.1" y="174.7" transform="rotate(-90 67.1 174.7)">4</text>
</g>
<g font-size="1.4" fill="#a90000">
<text x="123.6" y="83.6">J2-1</text>
<text x="159.2" y="83.6">J3-1</text>
<text x="123.6" y="86.1">J2-2</text>
<text x="123.6" y="88.6">J2-3</text>
<text x="159.2" y="86.1">J3-2</text>
<text x="159.2" y="88.6">J3-3</text>
<text x="123.6" y="91.2">J2-4</text>
<text x="123.6" y="93.7">J2-5</text>
<text x="159.2" y="91.2">J3-4</text>
<text x="159.2" y="93.7">J3-5</text>
<text x="123.6" y="96.3">J2-6</text>
<text x="123.6" y="98.8">J2-7</text>
<text x="123.6" y="101.3">J2-8</text>
<text x="159.2" y="96.3">J3-6</text>
<text x="159.2" y="98.8">J3-7</text>
<text x="159.2" y="101.3">J3-8</text>
<text x="123.1" y="106.4">J2-10</text>
<text x="123.6" y="103.9">J2-9</text>
<text x="158.7" y="106.4">J3-10</text>
<text x="159.2" y="103.9">J3-9</text>
<text x="123.1" y="109">J2-11</text>
<text x="123.1" y="111.5">J2-12</text>
<text x="158.7" y="109">J3-11</text>
<text x="158.7" y="111.5">J3-12</text>
<text x="123.1" y="114">J2-13</text>
<text x="123.1" y="116.6">J2-14</text>
<text x="123.1" y="119.1">J2-15</text>
<text x="158.7" y="114">J3-13</text>
<text x="158.7" y="116.6">J3-14</text>
<text x="158.7" y="119.1">J3-15</text>
<text x="123.1" y="121.7">J2-16</text>
<text x="123.1" y="124.2">J2-17</text>
<text x="158.7" y="121.7">J3-16</text>
<text x="158.7" y="124.2">J3-17</text>
<text x="123.1" y="126.7">J2-18</text>
<text x="123.1" y="129.3">J2-19</text>
<text x="158.7" y="126.7">J3-18</text>
<text x="158.7" y="129.3">J3-19</text>
</g>
<g font-size="1.4" fill="#006464">
<text x="129.3" y="87.1">EN</text>
<text x="129.3" y="89.6">SENSOR_VP</text>
<text x="129.3" y="84.6">3V3</text>
<text x="153.4" y="84.6">GND3</text>
<text x="154" y="87.1">IO23</text>
<text x="154" y="89.6">IO22</text>
<text x="129.3" y="92.2">SENSOR_VN</text>
<text x="129.3" y="94.7">IO34</text>
<text x="153.5" y="94.7">RXD0</text>
<text x="153.8" y="92.2">TXD0</text>
<text x="129.3" y="97.3">IO35</text>
<text x="129.3" y="99.8">IO32</text>
<text x="153.4" y="99.8">GND2</text>
<text x="154" y="97.3">IO21</text>
<text x="129.3" y="107.4">IO26</text>
<text x="129.3" y="102.3">IO33</text>
<text x="129.3" y="104.9">IO25</text>
<text x="154" y="102.3">IO19</text>
<text x="154" y="104.9">IO18</text>
<text x="155" y="107.4">IO5</text>
<text x="129.3" y="110">IO27</text>
<text x="129.3" y="112.5">IO14</text>
<text x="154" y="110">IO17</text>
<text x="154" y="112.5">IO16</text>
<text x="129.3" y="115">IO12</text>
<text x="129.3" y="117.6">GND1</text>
<text x="155" y="115">IO4</text>
<text x="155" y="117.6">IO0</text>
<text x="129.3" y="120.1">IO13</text>
<text x="129.3" y="122.7">SD2</text>
<text x="129.3" y="125.2">SD3</text>
<text x="154" y="122.7">IO15</text>
<text x="154.5" y="125.2">SD1</text>
<text x="155" y="120.1">IO2</text>
<text x="129.3" y="127.7">CMD</text>
<text x="129.3" y="130.3">EXT_5V</text>
<text x="154.5" y="127.7">SD0</text>
<text x="154.6" y="130.3">CLK</text>
</g>
</svg>
